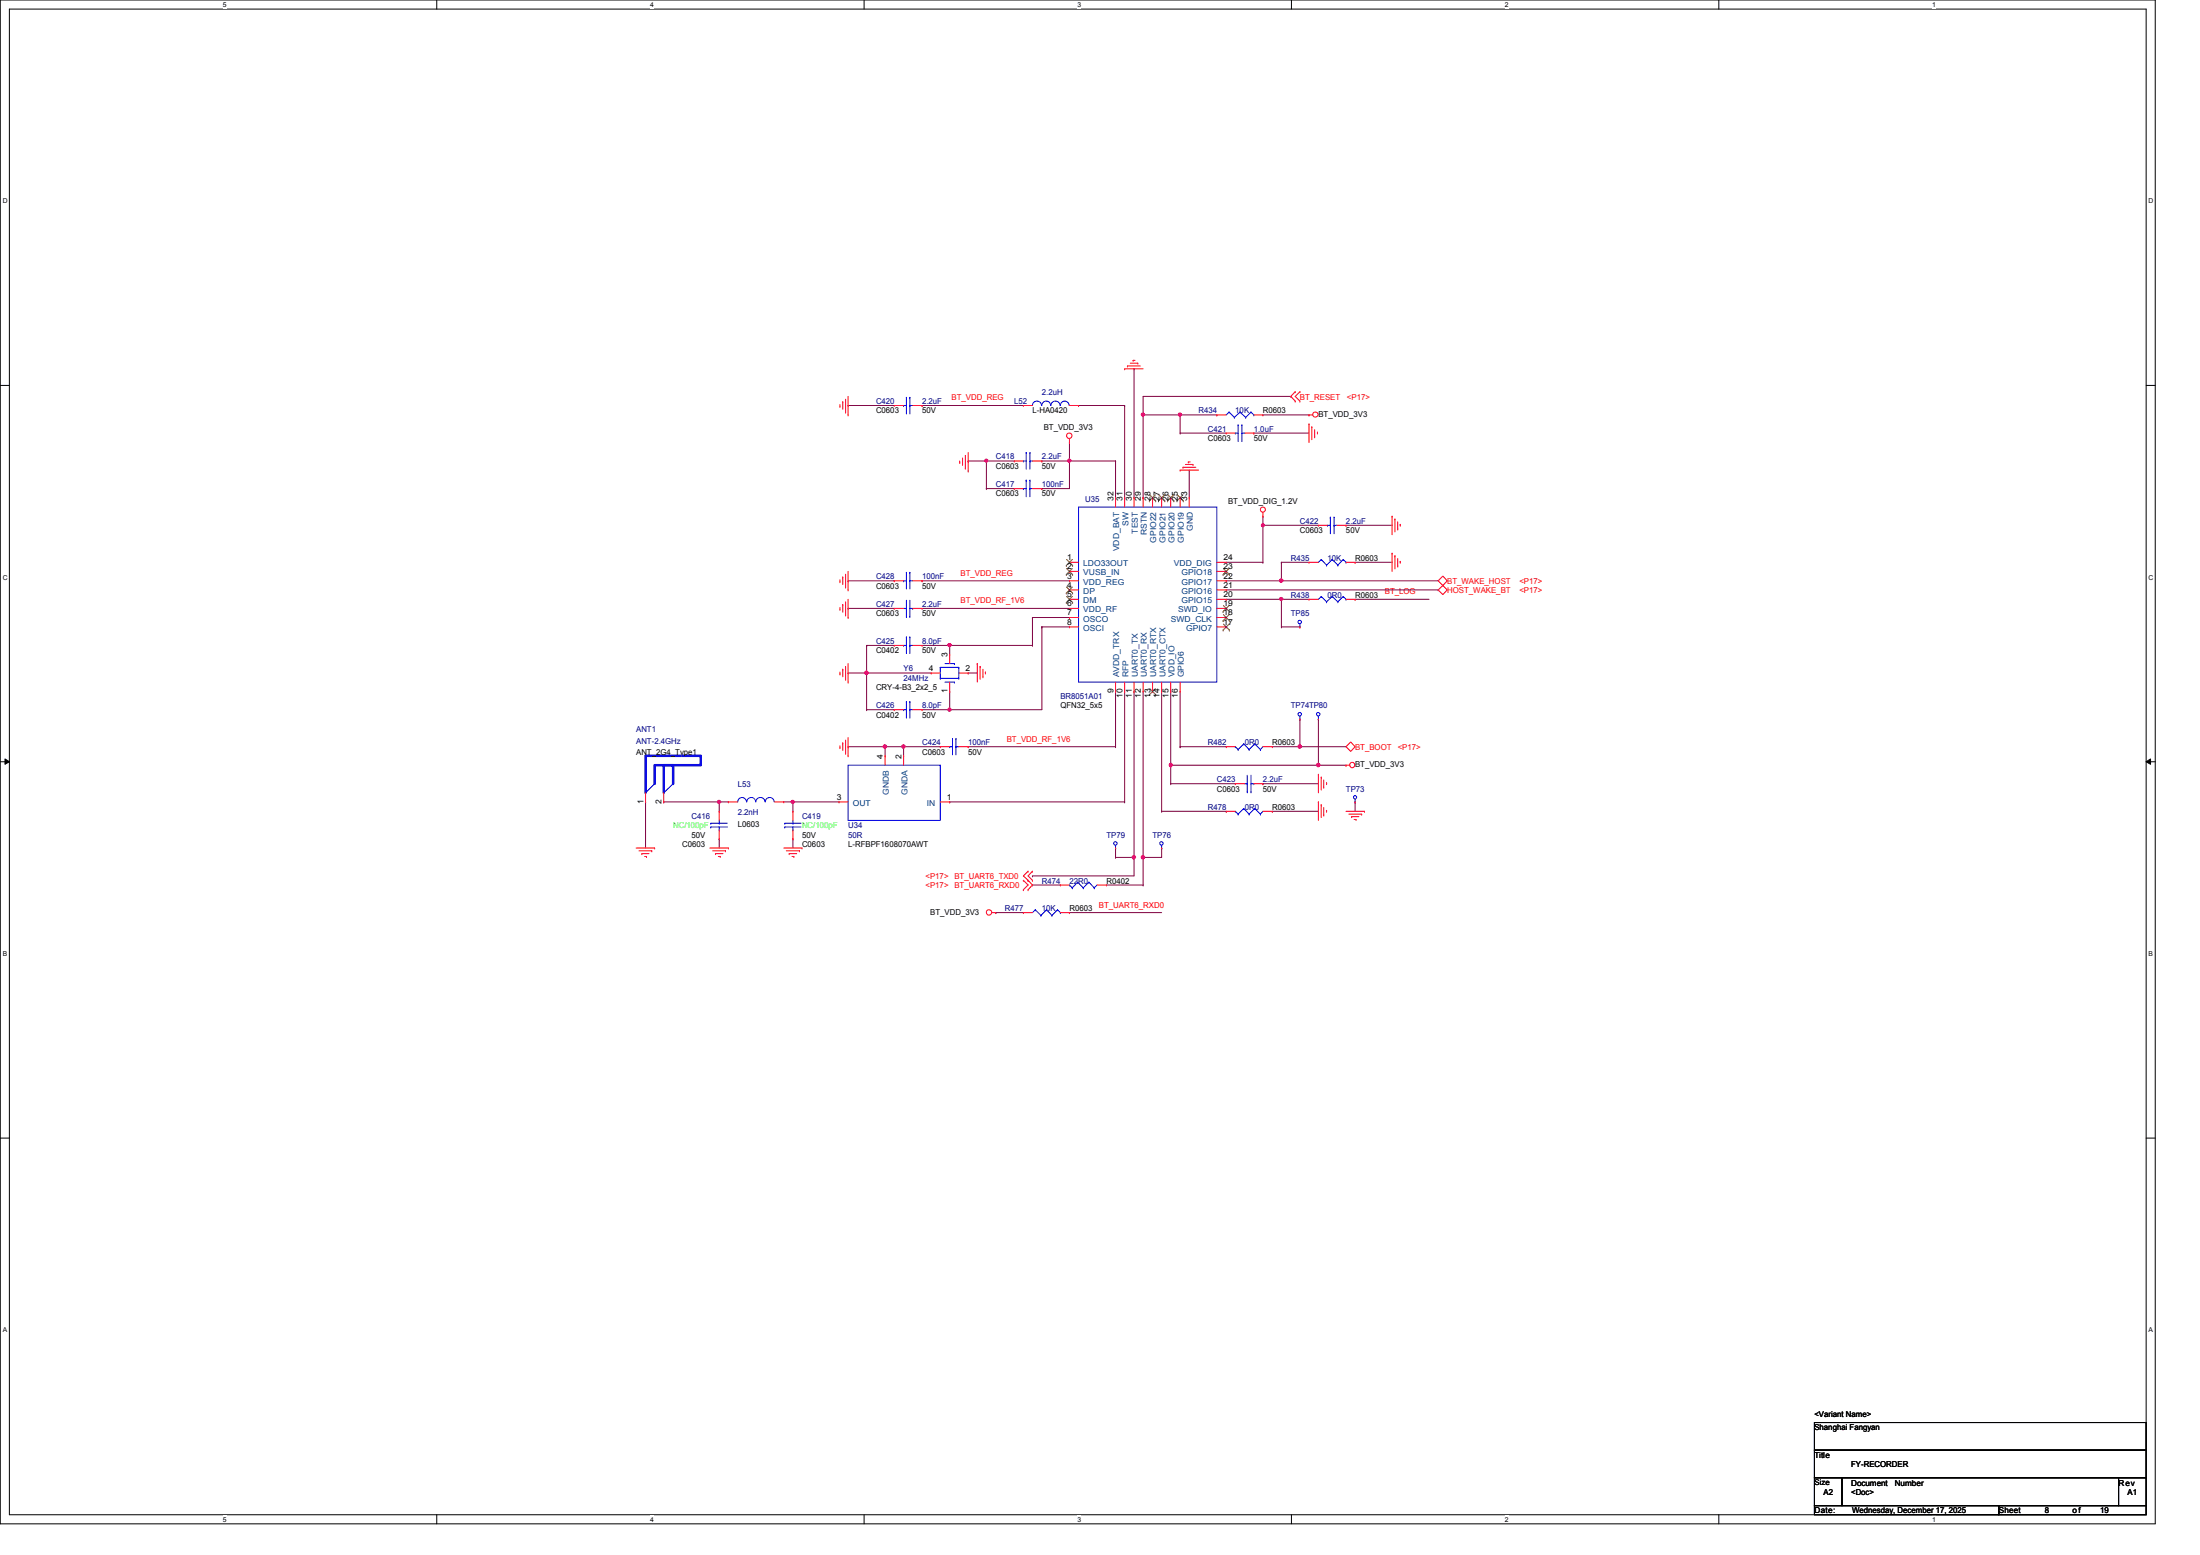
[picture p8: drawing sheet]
<svg xmlns="http://www.w3.org/2000/svg" width="297mm" height="210mm" viewBox="0 0 297 210" stroke-linecap="round" stroke-linejoin="round" font-family="sans-serif">
<path d="M0 0h291v205.7h-291zM1.3 1.2h288.5v203.3h-288.5z" fill="none" stroke="#000" stroke-width=".14"/>
<g fill="#fff">
<path d="M30.1 .1h.5v1h-.5z"/>
<path d="M30.1 204.6h.5v1h-.5z"/>
</g>
<path d="M59 0v1.2M59 204.5v1.2" fill="none" stroke="#000" stroke-width=".14"/>
<g fill="#fff">
<path d="M87.8 .1h.5v1h-.5z"/>
<path d="M87.8 204.6h.5v1h-.5z"/>
</g>
<path d="M116.7 0v1.2M116.7 204.5v1.2" fill="none" stroke="#000" stroke-width=".14"/>
<g fill="#fff">
<path d="M145.5 .1h.5v1h-.5z"/>
<path d="M145.5 204.6h.5v1h-.5z"/>
</g>
<path d="M174.4 0v1.2M174.4 204.5v1.2" fill="none" stroke="#000" stroke-width=".14"/>
<g fill="#fff">
<path d="M203.2 .1h.5v1h-.5z"/>
<path d="M203.2 204.6h.5v1h-.5z"/>
</g>
<path d="M232.1 0v1.2M232.1 204.5v1.2" fill="none" stroke="#000" stroke-width=".14"/>
<g fill="#fff">
<path d="M260.9 .1h.5v1h-.5z"/>
<path d="M260.9 204.6h.5v1h-.5z"/>
<path d="M.4 26.6h.6v1h-.6z"/>
<path d="M290.1 26.6h.6v1h-.6z"/>
<path d="M.4 77.4h.6v1h-.6z"/>
<path d="M290.1 77.4h.6v1h-.6z"/>
</g>
<path d="M0 52h1.3M289.8 52h1.2" fill="none" stroke="#000" stroke-width=".14"/>
<g fill="#fff">
<path d="M.4 128.2h.6v1h-.6z"/>
<path d="M290.1 128.2h.6v1h-.6z"/>
</g>
<path d="M0 102.8h1.3M.7 102.4l.6 .4-.6 .4zM289.8 102.8l.6-.4v.8zM289.8 102.8h1.2" fill="none" stroke="#000" stroke-width=".14"/>
<path d="M.7 102.4l.6 .4-.6 .4zM289.8 102.8l.6-.4v.8z" fill="#000"/>
<g fill="#fff">
<path d="M.4 179h.5v1h-.5z"/>
<path d="M290.1 179h.6v1h-.6z"/>
</g>
<path d="M0 153.6h1.3M289.8 153.6h1.2" fill="none" stroke="#000" stroke-width=".14"/>
<path d="M130.7 62.2h.1M130.7 62.2h6.2M130.7 62.2v.2M133.2 62.2h.1M133.2 62.2v3.8" fill="none" stroke="#7f003f" stroke-width=".14"/>
<path d="M133 62h.3l.1 .2-.1 .1-.1 .1-.2-.1z" fill-rule="evenodd" fill="#f0f"/>
<path d="M133 62h.3l.1 .2-.1 .1-.1 .1-.2-.1z" fill="none" stroke="#f0f" stroke-width=".14"/>
<g fill="none" stroke="#7f003f" stroke-width=".14">
<path d="M114.5 54.7h.1M114.5 54.7h6.2M124.5 54.7h.1M124.5 54.7h13.7M169.3 58.5h.1M169.3 58.5h7.4M114.5 78.4h.1M114.5 78.4h6.2M133.2 66h.1M133.2 66h3.7M150.6 93.3v7.5M173 80.9h.1"/>
<path d="M173 80.9v3.7M175.5 97.1h.1M175.5 97.1v3.7M178 97.1h.1M178 97.1v6.2h3.7M183 80.9h.1M183 80.9h10M97.1 113.2h.1M97.1 113.2v1.3M107.1 113.2h.1M107.1 113.2v1.3M130.7 100.8h.1"/>
<path d="M130.7 100.8h19.9M150.6 100.8h.1M175.5 100.8h.1M175.5 100.8h6.2M181.7 103.3h.1"/>
</g>
<path d="M172.8 80.7h.3l.1 .2-.1 .1-.1 .1-.2-.1z" fill-rule="evenodd" fill="#f0f"/>
<path d="M172.8 80.7h.3l.1 .2-.1 .1-.1 .1-.2-.1z" fill="none" stroke="#f0f" stroke-width=".14"/>
<path d="M124.5 82.1h19.9M128.2 95.8h.1M139.4 83.4h.1M139.4 83.4h5M140.7 84.6h.1M140.7 84.6h3.7M140.7 84.6v11.2h-16.2M144.4 82.1h.1M165.6 80.9h11.1M173 84.6h.1M173 80.9h.1M173 84.6h2.5" fill="none" stroke="#7f003f" stroke-width=".14"/>
<path d="M128 95.6h.4v.2v.1l-.2 .1-.2-.1z" fill-rule="evenodd" fill="#f0f"/>
<path d="M128 95.6h.4v.2v.1l-.2 .1-.2-.1z" fill="none" stroke="#f0f" stroke-width=".14"/>
<path d="M128.2 93.3h.1M128.2 87.1h.1M128.2 93.3v2.5M128.2 87.1h11.2" fill="none" stroke="#7f003f" stroke-width=".14"/>
<path d="M128 86.9h.4v.2v.1l-.2 .1-.2-.1z" fill-rule="evenodd" fill="#f0f"/>
<path d="M128 86.9h.4v.2v.1l-.2 .1-.2-.1z" fill="none" stroke="#f0f" stroke-width=".14"/>
<path d="M117 87.1h.1M117 90.8h.1M117 87.1h3.7M117 87.1v8.7M124.5 87.1h3.7M128.2 87.1h.1M128.2 87.1v1.2M139.4 87.1h.1M139.4 83.4v3.7" fill="none" stroke="#7f003f" stroke-width=".14"/>
<path d="M116.8 90.7h.3l.1 .1-.1 .2-.1 .1-.2-.1z" fill-rule="evenodd" fill="#f0f"/>
<path d="M116.8 90.7h.3l.1 .1-.1 .2-.1 .1-.2-.1z" fill="none" stroke="#f0f" stroke-width=".14"/>
<path d="M117 90.8h.1M117 90.8h8.7M130.7 90.8h.1M130.7 90.8h1.2M119.5 100.8h.1M119.5 100.8h7.5M119.5 100.8v1.2M122 100.8h.1" fill="none" stroke="#7f003f" stroke-width=".14"/>
<path d="M121.8 100.6h.3l.1 .2-.1 .1-.1 .1-.2-.1z" fill-rule="evenodd" fill="#f0f"/>
<path d="M121.8 100.6h.3l.1 .2-.1 .1-.1 .1-.2-.1z" fill="none" stroke="#f0f" stroke-width=".14"/>
<g fill="none" stroke="#7f003f" stroke-width=".14">
<path d="M124.5 78.4h.1M124.5 78.4h19.9M114.5 82.1h.1M114.5 82.1h6.2M151.8 93.3v14.9M105.8 108.2h7.5M107.1 108.2h.1M107.1 108.2v1.3M122 100.8h.1M122 100.8v1.2M128.2 108.2h.1M128.2 108.2h23.6"/>
<path d="M151.8 108.2h.1"/>
</g>
<path d="M106.9 108.1h.3l.1 .1-.1 .2-.2 .1-.1-.1z" fill-rule="evenodd" fill="#f0f"/>
<path d="M106.9 108.1h.3l.1 .1-.1 .2-.2 .1-.1-.1z" fill="none" stroke="#f0f" stroke-width=".14"/>
<path d="M114.5 100.8h.1M114.5 100.8h5" fill="none" stroke="#7f003f" stroke-width=".14"/>
<path d="M119.3 100.6h.3l.1 .2-.1 .1-.1 .1-.2-.1z" fill-rule="evenodd" fill="#f0f"/>
<path d="M119.3 100.6h.3l.1 .2-.1 .1-.1 .1-.2-.1z" fill="none" stroke="#f0f" stroke-width=".14"/>
<path d="M154.3 93.3v22.4M154.3 115.7h.1" fill="none" stroke="#7f003f" stroke-width=".14"/>
<path d="M154.1 115.5h.4l.1 .2-.1 .2-.2 .1-.2-.1z" fill-rule="evenodd" fill="#f0f"/>
<path d="M154.1 115.5h.4l.1 .2-.1 .2-.2 .1-.2-.1z" fill="none" stroke="#f0f" stroke-width=".14"/>
<path d="M153.1 93.3v22.4M153.1 115.7h.1" fill="none" stroke="#7f003f" stroke-width=".14"/>
<path d="M152.9 115.5h.3l.1 .2-.1 .2-.1 .1-.2-.1z" fill-rule="evenodd" fill="#f0f"/>
<path d="M152.9 115.5h.3l.1 .2-.1 .2-.1 .1-.2-.1z" fill="none" stroke="#f0f" stroke-width=".14"/>
<g fill="none" stroke="#7f003f" stroke-width=".14">
<path d="M145.6 54.7h.1M145.6 54.7h6.2M151.8 54.7h.1M151.8 54.7v12.5M140.7 62.2h.1M140.7 66h.1M140.7 62.2h3.7M144.4 62.2h.1M144.4 62.2v3.8h-3.7M150.6 62.2h.1M150.6 62.2v5M158.1 93.3v10"/>
<path d="M89.6 108.2h.1M89.6 108.2h7.5M158.1 103.3h.1"/>
</g>
<path d="M96.9 108.1h.3l.1 .1-.1 .2-.1 .1-.2-.1z" fill-rule="evenodd" fill="#f0f"/>
<path d="M96.9 108.1h.3l.1 .1-.1 .2-.1 .1-.2-.1z" fill="none" stroke="#f0f" stroke-width=".14"/>
<g fill="none" stroke="#7f003f" stroke-width=".14">
<path d="M153.1 49.8h.1M153.1 49.8v17.4M154.3 56h.1M159.3 58.5h.1M159.3 58.5h6.3M174.3 53.5h.1M174.3 53.5h-20v13.7M154.3 67.2h.1M159.3 93.3v7.5M87.2 108.2h.1M87.2 108.2v6.3M97.1 108.2h.1"/>
<path d="M97.1 108.2h1.2M97.1 108.2v1.3M154.3 115.7h.1M156.8 114.5h.1M156.8 114.5v1.2h-2.5M159.3 100.8h.1"/>
</g>
<path d="M154.1 55.8h.4l.1 .2-.1 .1-.2 .1-.2-.1z" fill-rule="evenodd" fill="#f0f"/>
<path d="M154.1 55.8h.4l.1 .2-.1 .1-.2 .1-.2-.1z" fill="none" stroke="#f0f" stroke-width=".14"/>
<path d="M154.3 56h10M159.3 56h.1M164.3 56h.1M154.3 115.7h.1M154.3 115.7v3.8" fill="none" stroke="#7f003f" stroke-width=".14"/>
<path d="M159.1 55.8h.4l.1 .2-.1 .1-.2 .1-.2-.1z" fill-rule="evenodd" fill="#f0f"/>
<path d="M159.1 55.8h.4l.1 .2-.1 .1-.2 .1-.2-.1z" fill="none" stroke="#f0f" stroke-width=".14"/>
<g fill="none" stroke="#7f003f" stroke-width=".14">
<path d="M159.3 56h.1M159.3 56v2.5M170.5 56h6.2M176.7 56h.1M160.6 63.5h.1M160.6 63.5v3.7M165.6 79.6h28.6M165.6 78.4h28.6M173 78.4h.1M194.2 79.6h.1M150.6 115.7h.1M150.6 114.5h.1"/>
<path d="M150.6 115.7h2.5M150.6 114.5v1.2M153.1 115.7h.1M153.1 115.7v2.5"/>
</g>
<path d="M172.8 78.2h.3l.1 .2-.1 .1-.1 .1-.2-.1z" fill-rule="evenodd" fill="#f0f"/>
<path d="M172.8 78.2h.3l.1 .2-.1 .1-.1 .1-.2-.1z" fill="none" stroke="#f0f" stroke-width=".14"/>
<path d="M170.5 70.9h.1M170.5 70.9h7.5M173 75.9h.1M173 75.9v2.5M173 75.9h3.7" fill="none" stroke="#7f003f" stroke-width=".14"/>
<path d="M170.4 70.8h.3v.1v.1l-.2 .1-.1-.1z" fill-rule="evenodd" fill="#f0f"/>
<path d="M170.4 70.8h.3v.1v.1l-.2 .1-.1-.1z" fill="none" stroke="#f0f" stroke-width=".14"/>
<g fill="none" stroke="#7f003f" stroke-width=".14">
<path d="M165.6 75.9h4.9M170.5 75.9h.1M170.5 70.9h.1M170.5 70.9v5M181.7 70.9h.1M181.7 70.9h6.3M183 75.9h.1M183 75.9h5M114.5 90.8h.1M114.5 90.8h2.5M117 95.8h.1M117 95.8h3.7"/>
<path d="M139.4 118.2h.1M139.4 119.5h.1M139.4 118.2h13.7M139.4 119.5h3.8M149.4 119.5h4.9M154.3 119.5h.1M158.1 105.8h.1M158.1 103.3h.1M158.1 105.8h8.7M158.1 103.3v2.5M170.5 105.8h.1M170.5 105.8h7.5"/>
<path d="M134.4 123.2h.1M134.4 123.2h3.8M144.4 123.2h.1M144.4 123.2h12.4"/>
</g>
<path d="M157.9 103.1h.3l.1 .2-.1 .1-.1 .1-.2-.1z" fill-rule="evenodd" fill="#f0f"/>
<path d="M157.9 103.1h.3l.1 .2-.1 .1-.1 .1-.2-.1z" fill="none" stroke="#f0f" stroke-width=".14"/>
<path d="M158.1 103.3h.1M158.1 103.3h19.9" fill="none" stroke="#7f003f" stroke-width=".14"/>
<path d="M177.8 103.1h.3l.1 .2-.1 .1-.1 .1-.2-.1z" fill-rule="evenodd" fill="#f0f"/>
<path d="M177.8 103.1h.3l.1 .2-.1 .1-.1 .1-.2-.1z" fill="none" stroke="#f0f" stroke-width=".14"/>
<path d="M144.4 59.7h.1M144.4 59.7v2.5h6.2M150.6 62.2h.1M156.8 93.3v16.2M156.8 109.5h.1M156.8 109.5h8.8M165.6 109.5h.1M171.8 109.5h.1M171.8 109.5h6.2M183 108.2h.1M183 108.2v1.3" fill="none" stroke="#7f003f" stroke-width=".14"/>
<path d="M144.2 62h.3l.1 .2-.1 .1-.1 .1-.2-.1z" fill-rule="evenodd" fill="#f0f"/>
<path d="M144.2 62h.3l.1 .2-.1 .1-.1 .1-.2-.1z" fill="none" stroke="#f0f" stroke-width=".14"/>
<path d="M170.5 69.7h.1M170.5 69.7v1.2M171.8 100.8h3.7M175.5 100.8h.1" fill="none" stroke="#7f003f" stroke-width=".14"/>
<path d="M175.3 100.6h.3l.1 .2-.1 .1-.1 .1-.2-.1z" fill-rule="evenodd" fill="#f0f"/>
<path d="M175.3 100.6h.3l.1 .2-.1 .1-.1 .1-.2-.1z" fill="none" stroke="#f0f" stroke-width=".14"/>
<path d="M159.3 100.8h.1M159.3 100.8h6.3" fill="none" stroke="#7f003f" stroke-width=".14"/>
<g fill="none" stroke="#f00" stroke-width=".14">
<path d="M113.4 54.9h.1M113.4 54.6v.3M113.8 54.2h.1M113.8 54.2v1M114.2 55.6h.1M114.2 53.9v1.7M114.5 56h.1M114.5 53.5v2.5M120.7 54.7h.1M120.7 54.7h1.3M123.2 54.7h1.3M124.5 54.7h.1"/>
<path d="M138.2 54.7h.1M138.2 54.7h1.2M144.4 59.7h.1M144.4 59.2v.5M144.4 54.7h1.2M145.6 54.7h.1M151.8 49.8h.1M151.8 49.8h2.5M152.2 49.4h.1M152.2 49.4h1.8M152.6 49h1M153 48.6h.1"/>
<path d="M153 48.6h.2M153.6 49h.1M164.3 56h.1M164.3 56h1.3M165.6 58.5h.1M165.6 58.5h1.2M168.1 58.5h1.2M169.3 58.5h.1M169.3 56h1.2M170.5 56h.1M174.9 52.9h.1M174.9 54.1h.1"/>
<path d="M174.9 52.9l-.6 .6 .6 .6M175.5 54.1h.1M175.5 52.9h.1M175.5 52.9l-.6 .6 .6 .6M176.7 57.2h.1M176.7 56h.1M176.7 57.2v2.5M176.7 56h.5M177.1 57.6h.1M177.1 57.6v1.8M177.5 59h.1M177.5 58v1"/>
<path d="M177.9 58.3h.1M177.9 58.3v.3M113.4 78.5h.1M113.4 78.3v.2M113.8 77.9h.1M113.8 77.9v1M114.2 79.2h.1M114.2 77.5v1.7M114.5 79.6h.1M114.5 77.1v2.5M120.7 78.4h.1M120.7 78.4h1.3"/>
<path d="M123.2 78.4h1.3M124.5 78.4h.1M129.6 62.4h.1M129.6 62.2v.2M130 61.8h.1M130 61.8v1M130.3 63.2h.1M130.3 61.5v1.7M130.7 63.6h.1M130.7 61.1v2.5M136.9 66h.1M136.9 62.2h.1"/>
<path d="M136.9 66h1.3M136.9 62.2h1.3M139.4 66h1.3M139.4 62.2h1.3M140.7 66h.1M140.7 62.2h.1M144.4 75.9h.1M144.4 77.1h.1M144.4 78.4h.1M144.4 79.6h.1M144.4 75.9h1.2M144.4 78.4h1.2"/>
<path d="M144.4 77.1h1.2M144.4 79.6h1.2M150.6 67.2h.1M150.6 67.2v1.3M151.8 67.2h.1M151.8 67.2v1.3M153.1 67.2h.1M153.1 67.2v1.3M154.3 67.2h.1M154.3 67.2v1.3M155.6 67.2h.1M155.6 67.2v1.3"/>
<path d="M156.8 67.2h.1M156.8 67.2v1.3M158.1 67.2h.1M158.1 67.2v1.3M159.3 63.5h.1M159.3 67.2h.1M159.3 63.5h2.5M159.3 67.2v1.3M159.7 63.1h.1M159.7 63.1h1.8M160.1 62.7h1M160.4 62.4h.1"/>
<path d="M160.4 62.4h.3M160.6 67.2h.1M160.6 67.2v1.3M161.1 62.7h.1M164.3 75.9h1.3M164.3 78.4h1.3M164.3 77.1h1.3M164.3 79.6h1.3M165.6 79.6h.1M165.6 78.4h.1M165.6 77.1h.1M165.6 75.9h.1"/>
<path d="M170.5 69.7h.1M170.5 69.2v.5M176.7 75.9h.1M176.7 75.9h1.3M178 70.9h.1M178 70.9h1.2M180.5 70.9h1.2M181.7 70.9h.1M181.7 75.9h1.3M183 75.9h.1M188 74.7h.1M188 69.7h.1"/>
<path d="M188 69.7v2.5M188 74.7v2.4M188.3 75h.1M188.3 70.1h.1M188.3 70.1v1.7M188.3 75v1.8M188.7 76.4h.1M188.7 71.4h.1M188.7 70.4v1M188.7 75.4v1M189.1 75.8h.1M189.1 70.8h.1"/>
<path d="M189.1 70.8v.2M189.1 75.8v.2M194.2 78.4l.6-.6 .6 .6-.6 .6zM194.2 79.6l.6-.6 .6 .6-.6 .7zM113.4 82.3h.1M113.4 91h.1M113.4 82v.3M113.4 90.7v.3M113.8 81.6h.1M113.8 90.3h.1M113.8 81.6v1M113.8 90.3v1.1"/>
<path d="M114.2 83h.1M114.2 91.7h.1M114.2 81.2v1.8M114.2 90v1.7M114.2 99.9v1.8M114.5 83.4h.1M114.5 92.1h.1M114.5 80.9v2.5M114.5 89.6v2.5M114.5 99.6v2.4M120.7 95.8h.1M120.7 82.1h.1"/>
<path d="M120.7 87.1h.1M120.7 82.1h1.3M120.7 95.8h1.3M120.7 87.1h1.3M123.2 82.1h1.3M123.2 95.8h1.3M123.2 87.1h1.3M124.5 95.8h.1M124.5 82.1h.1M124.5 87.1h.1M125.7 90.8h.1M125.7 90.8h1.3"/>
<path d="M128.2 88.3h.1M128.2 93.3h.1M128.2 88.3v1.3M128.2 92.1v1.2M129.5 90.8h1.2M130.7 90.8h.1M131.9 89.6h.1M131.9 89.6v2.5M132.3 90h.1M132.3 90v1.7M132.7 91.4h.1M132.7 90.3v1.1"/>
<path d="M133.1 90.7h.1M133.1 90.7v.3M144.4 80.9h.1M144.4 82.1h.1M144.4 83.4h.1M144.4 84.6h.1M144.4 80.9h1.2M144.4 82.1h1.2M144.4 83.4h1.2M144.4 84.6h1.2M150.6 93.3h.1M150.6 92.1v1.2"/>
<path d="M151.8 93.3h.1M151.8 92.1v1.2M153.1 93.3h.1M153.1 92.1v1.2M154.3 93.3h.1M154.3 92.1v1.2M155.6 93.3h.1M155.6 92.1v1.2M156.8 93.3h.1M156.8 92.1v1.2M158.1 93.3h.1M158.1 92.1v1.2"/>
<path d="M159.3 93.3h.1M159.3 92.1v1.2M164.3 80.9h1.3M164.3 82.1h1.3M164.3 83.4h1.3M164.3 84.6h1.3M165.6 84.6h.1M165.6 83.4h.1M165.6 82.1h.1M165.6 80.9h.1M175.5 97.1h.1M175.5 84.6h.1"/>
<path d="M176.7 80.9h.1M176.7 80.9h1.3M178 97.1h.1M181.7 80.9h1.3M183 80.9h.1M85.9 114.5h2.5M86.3 114.9h1.7M86.7 115.2h.1M86.7 115.2h.9M87 115.6h.3M87.2 108.2h.1M87.2 107v1.2"/>
<path d="M87.3 115.6h.1M88 114.9h.1M88.4 114.5h.1M89.6 108.2h.1M89.6 107v1.2M95.8 114.5h2.5M96.2 114.9h1.8M96.6 115.2h.1M96.6 115.2h1M97 115.6h.2M97.1 113.2h.1M97.1 109.5h.1"/>
<path d="M97.1 109.5v1.2M97.1 112v1.2M97.2 115.6h.1M98 114.9h.1M98.3 114.5h.1M98.3 108.2h.1M98.3 108.2h1.3M104.6 108.2h1.2M105.8 108.2h.1M105.8 114.5h2.5M106.2 114.9h1.7M106.5 115.2h.1"/>
<path d="M106.5 115.2h1.1M106.9 115.6h.3M107.1 113.2h.1M107.1 109.5h.1M107.1 109.5v1.2M107.1 112v1.2M107.2 115.6h.1M107.9 114.9h.1M108.3 114.5h.1M113.3 108.2h.1M113.3 108.2h1.2M113.4 100.9h.1"/>
<path d="M113.4 100.7v.2M113.8 100.3h.1M113.8 100.3v1M114.2 101.7h.1M114.5 102h.1M119.5 102h.1M119.5 102v1.3M122 102h.1M122 102v1.3M127 100.8h.1M127 108.2h1.2M127 100.8h1.2"/>
<path d="M128.2 108.2h.1M129.5 100.8h1.2M130.7 100.8h.1M138.2 118.8h.1M138.2 118.8l.6 .7-.6 .6M138.8 118.8h.1M138.8 117.6h.1M138.8 118.8l.6 .7-.6 .6M138.8 117.6l-.6 .6 .6 .6M139.4 118.8h.1M139.4 117.6h.1M139.4 117.6l-.6 .6 .6 .6"/>
<path d="M143.2 119.5h.1M143.2 119.5h1.2M148.1 119.5h1.3M149.4 119.5h.1M150.6 114.5h.1M156.8 114.5h.1M165.6 100.8h.1M165.6 109.5h.1M165.6 109.5h1.2M165.6 100.8h1.2M166.8 105.8h.1M166.8 105.8h1.3"/>
<path d="M169.3 105.8h1.2M170.5 105.8h.1M170.5 109.5h1.3M170.5 100.8h1.3M171.8 100.8h.1M171.8 109.5h.1M178 104.5h.1M178 108.2h.1M178 104.5v2.5M178 108.2v2.5M178.4 104.9h.1M178.4 108.6h.1"/>
<path d="M178.4 104.9v1.7M178.4 108.6v1.8M178.7 106.3h.1M178.7 110h.1M178.7 105.3v1M178.7 109v1M179.1 105.7h.1M179.1 109.4h.1M179.1 105.7v.2M179.1 109.4v.2M181.7 100.8l.7-.6 .6 .6-.6 .6zM181.7 103.3h.1"/>
<path d="M181.7 109.5h2.5M181.7 103.3h.5M182.1 109.9h1.8M182.5 110.2h.1M182.5 110.2h1M182.8 110.6h.3M183 108.2h.1M183.1 110.6h.1M183.9 109.9h.1M184.2 109.5h.1M133.9 123.2h.5M134.4 123.2h.1"/>
<path d="M138.2 120.1h.1M138.2 123.2h.1M138.2 123.2h1.2M138.8 120.1h.1M143.2 123.2h1.2M144.4 123.2h.1"/>
<circle cx="144.4" cy="58.8" r=".37"/>
<circle cx="177.6" cy="56" r=".36"/>
<circle cx="170.5" cy="68.8" r=".34"/>
<circle cx="182.6" cy="103.3" r=".35"/>
<circle cx="133.5" cy="123.2" r=".37"/>
</g>
<path d="M245 192h44.8v3.7h-44.8zM245 195.7h44.8v3.8h-44.8zM245 199.5h3.7v3.7h-3.7zM248.7 199.5h37.3v3.7h-37.3zM286 199.5h3.8v3.7h-3.8zM245 203.2h24.9v1.3h-24.9zM269.9 203.2h19.9v1.3h-19.9z" fill="none" stroke="#000" stroke-width=".14"/>
<g fill="none" stroke="#00f" stroke-width=".14">
<path d="M122 54.7h.1M122 54.7h.4M122.4 53.6h.1M122.4 53.6v2.3M122.8 53.6h.1M122.8 54.7h.1M122.8 53.6v2.3M122.8 54.7h.4M139.4 54.7a.61 .61 0 0 1 .6-.6 .61 .61 0 0 1 .6 .6M140.7 54.7a.59 .59 0 0 1 .6-.6 .59 .59 0 0 1 .6 .6M141.9 54.7a.61 .61 0 0 1 .6-.6 .61 .61 0 0 1 .6 .6M143.2 54.7a.59 .59 0 0 1 .6-.6 .59 .59 0 0 1 .6 .6"/>
<path d="M165.9 55.6h.1M165.9 55.6l-.3 .4M165.9 55.6l.8 .7M166.7 56.3h.1M166.8 58.5h.1M166.8 58.5h.4M167.2 57.4h.1M167.2 57.4v2.2M167.4 55.6h.1M167.4 55.6l-.7 .7M167.4 55.6l.8 .7M167.7 57.4h.1"/>
<path d="M167.7 58.5h.1M167.7 57.4v2.2M167.7 58.5h.4M168.2 56.3h.1M168.9 55.6h.1M168.9 55.6l-.7 .7M168.9 55.6l.4 .4M169.3 56h.1M122 78.4h.1M122 78.4h.4M122.4 77.3h.1M122.4 77.3v2.2"/>
<path d="M122.8 77.3h.1M122.8 78.4h.1M122.8 77.3v2.2M122.8 78.4h.4M138.2 66h.1M138.2 62.2h.1M138.2 66h.4M138.2 62.2h.4M138.6 64.8h.1M138.6 61.1h.1M138.6 61.1v2.2M138.6 64.8v2.3"/>
<path d="M139.1 64.8h.1M139.1 66h.1M139.1 61.1h.1M139.1 62.2h.1M139.1 61.1v2.2M139.1 64.8v2.3M139.1 66h.3M139.1 62.2h.3M145.6 68.5h18.7v23.6h-18.7zM178.4 75.5h.1M178.4 75.5l-.4 .4M178.4 75.5l.7 .8"/>
<path d="M179.1 76.3h.1M179.2 70.9h.1M179.2 70.9h.4M179.6 69.8h.1M179.6 69.8v2.3M179.9 75.5h.1M179.9 75.5l-.8 .8M179.9 75.5l.7 .8M180.1 69.8h.1M180.1 70.9h.1M180.1 69.8v2.3M180.1 70.9h.4"/>
<path d="M180.6 76.3h.1M181.4 75.5h.1M181.4 75.5l-.8 .8M181.4 75.5l.3 .4M181.7 75.9h.1M122 95.8h.1M122 87.1h.1M122 95.8h.4M122 82.1h.4M122 87.1h.4M122.4 94.7h.1M122.4 83.2h.1"/>
<path d="M122.4 82.1h.1M122.4 86h.1M122.4 81v2.2M122.4 86v2.2M122.4 94.7v2.2M122.8 94.7h.1M122.8 95.8h.1M122.8 83.2h.1M122.8 86h.1M122.8 87.1h.1M122.8 81v2.2M122.8 86v2.2"/>
<path d="M122.8 94.7v2.2M122.8 95.8h.4M122.8 82.1h.4M122.8 87.1h.4M123.2 82.1h.1M127 90.1h.1M127 91.6h.1M127 91.6h2.5M127 90.1h2.5M127 90.1v1.5M127.6 92.1h1.3M127.6 89.6h1.3"/>
<path d="M128.6 99.7h.1M128.6 99.7v2.2M128.9 92.1h.1M128.9 89.6h.1M129.1 99.7h.1M129.1 99.7v2.2M129.5 91.6h.1M129.5 90.1h.1M129.5 90.1v1.5M175.3 96.2h.3l.1 .2-.1 .2h-.1h-.2zM175.3 83.8h.3l.1 .1-.1 .2-.1 .1-.2-.1zM175.5 97.1h.1"/>
<path d="M175.5 84.6h.1M175.5 84.2v.4M175.5 96.7v.4M177.8 96.2h.3l.1 .2-.1 .2h-.1h-.2zM178 97.1h.1M178 96.7v.4M178.4 80.5h.1M178.4 80.5l-.4 .4M178.4 80.5l.7 .7M179.1 81.2h.1M179.9 80.5h.1M179.9 80.5l-.8 .7"/>
<path d="M179.9 80.5l.7 .7M180.6 81.2h.1M181.4 80.5h.1M181.4 80.5l-.8 .7M181.4 80.5l.3 .4M181.7 80.9h.1M88.4 105.8h.1M88.4 105.8l-1.2 1.2M90.9 105.8h.1M90.9 105.8l-1.3 1.2M96 111.1h.1M96 111.6h.1"/>
<path d="M96 111.1h2.2M96 111.6h2.2M97.1 111.1h.1M97.1 112h.1M97.1 110.7v.4M97.1 111.6v.4M99.6 108.2a.59 .59 0 0 1 .6-.5 .59 .59 0 0 1 .6 .5M100.8 108.2a.59 .59 0 0 1 .6-.5 .59 .59 0 0 1 .6 .5M102.1 108.2a.61 .61 0 0 1 .6-.5 .61 .61 0 0 1 .6 .5M103.3 108.2a.59 .59 0 0 1 .6-.5 .59 .59 0 0 1 .6 .5M106 111.1h.1M106 111.6h.1"/>
<path d="M106 111.1h2.2M106 111.6h2.2M107.1 111.1h.1M107.1 112h.1M107.1 110.7v.4M107.1 111.6v.4M114.5 103.3h12.5v7.4h-12.5zM128.2 100.8h.1M128.2 100.8h.4M129.1 100.8h.1M129.1 100.8h.4M144.4 119.5h.1"/>
<path d="M144.4 119.5l.4 .3M144.8 119.8h.1M145.5 119.1h.1M145.5 119.1l.8 .7M145.5 119.1l-.7 .7M146.3 119.8h.1M147 119.1h.1M147 119.1l.7 .7M147 119.1l-.7 .7M147.7 119.8h.1M148.1 119.5l-.4 .3M150.4 113.7h.4v.1v.2l-.2 .1-.2-.1z"/>
<path d="M150.6 114.5h.1M150.6 114.1v.4M156.6 113.7h.4l.1 .1-.1 .2-.2 .1-.2-.1zM156.8 114.5h.1M156.8 114.1v.4M166.8 100.8h.1M166.8 109.5h.1M166.8 100.8l.4 .4M166.8 109.5l.4 .4M167.2 101.2h.1M167.2 109.9h.1M167.9 100.4h.1"/>
<path d="M167.9 109.1h.1M167.9 100.4l.8 .8M167.9 100.4l-.7 .8M167.9 109.1l.8 .8M167.9 109.1l-.7 .8M168.1 105.8h.3M168.4 106.9h.1M168.4 105.8h.1M168.4 104.6v2.3M168.7 101.2h.1M168.7 109.9h.1M168.9 106.9h.1"/>
<path d="M168.9 104.6v2.3M168.9 105.8h.4M169.3 105.8h.1M169.4 100.4h.1M169.4 109.1h.1M169.4 100.4l.8 .8M169.4 100.4l-.7 .8M169.4 109.1l.8 .8M169.4 109.1l-.7 .8M170.2 101.2h.1M170.2 109.9h.1M170.5 100.8l-.3 .4"/>
<path d="M170.5 109.5l-.3 .4M182.8 107.5h.3l.1 .1-.1 .2-.1 .1-.2-.1zM183 108.2h.1M183 107.9v.3M139.8 122.8h.1M139.8 122.8l-.4 .4M139.8 122.8l.7 .8M140.5 123.6h.1M141.3 122.8h.1M141.3 122.8l-.8 .8M141.3 122.8l.7 .8M142 123.6h.1"/>
<path d="M142.8 122.8h.1M142.8 122.8l-.8 .8M142.8 122.8l.4 .4M143.2 123.2h.1"/>
</g>
<path d="M88.4 105.8v-2.5h6.2v-1.3h-7.4v5M90.9 105.8v-2.5h-1.3v3.7" fill="none" stroke="#00f" stroke-width=".34"/>
<g fill="none" stroke="#7f3f00" stroke-width=".14">
<path d="M144 76.3h.1M144 77.6h.1M144 75.5l.8 .8M144 76.8l.8 .8M144 79.2l.8 .9M144.8 75.5l-.8 .8M144.8 79.2l-.8 .9M144.8 76.8l-.8 .8M144.8 76.3h.1M144.8 77.6h.1M155.2 67.6h.1M155.2 66.8l.8 .8"/>
<path d="M156 66.8l-.8 .8M156 67.6h.1M156.4 67.6h.1M156.5 66.8l.8 .8M157.2 66.8l-.8 .8M157.3 67.6h.1M157.6 67.6h.1M157.7 66.8l.8 .8M158.5 66.8l-.9 .8M158.5 67.6h.1M158.9 67.6h.1M159 66.8l.8 .8"/>
<path d="M159.7 66.8l-.8 .8M159.8 67.6h.1M165.1 77.6h.1M165.2 76.8l.8 .8M165.9 76.8l-.8 .8M166 77.6h.1M144 80.1h.1M144 81.3h.1M144 80.5l.8 .8M144.8 80.5l-.8 .8M144.8 80.1h.1M144.8 81.3h.1"/>
<path d="M155.2 93.8h.1M155.2 93l.8 .8M156 93l-.8 .8M156 93.8h.1M165.1 85h.1M165.1 83.8h.1M165.1 82.5h.1M165.2 84.2l.8 .8M165.2 83l.8 .8M165.2 81.7l.8 .8M165.9 84.2l-.8 .8M165.9 83l-.8 .8"/>
<path d="M165.9 81.7l-.8 .8M166 85h.1M166 83.8h.1M166 82.5h.1"/>
</g>
<path d="M133 62h.3l.1 .2-.1 .1-.1 .1-.2-.1z" fill-rule="evenodd" fill="#f0f"/>
<path d="M133 62h.3l.1 .2-.1 .1-.1 .1-.2-.1z" fill="none" stroke="#f0f" stroke-width=".14"/>
<path d="M172.8 80.7h.3l.1 .2-.1 .1-.1 .1-.2-.1z" fill-rule="evenodd" fill="#f0f"/>
<path d="M172.8 80.7h.3l.1 .2-.1 .1-.1 .1-.2-.1z" fill="none" stroke="#f0f" stroke-width=".14"/>
<path d="M128 95.6h.4v.2v.1l-.2 .1-.2-.1z" fill-rule="evenodd" fill="#f0f"/>
<path d="M128 95.6h.4v.2v.1l-.2 .1-.2-.1z" fill="none" stroke="#f0f" stroke-width=".14"/>
<path d="M128 86.9h.4v.2v.1l-.2 .1-.2-.1z" fill-rule="evenodd" fill="#f0f"/>
<path d="M128 86.9h.4v.2v.1l-.2 .1-.2-.1z" fill="none" stroke="#f0f" stroke-width=".14"/>
<path d="M116.8 90.7h.3l.1 .1-.1 .2-.1 .1-.2-.1z" fill-rule="evenodd" fill="#f0f"/>
<path d="M116.8 90.7h.3l.1 .1-.1 .2-.1 .1-.2-.1z" fill="none" stroke="#f0f" stroke-width=".14"/>
<path d="M121.8 100.6h.3l.1 .2-.1 .1-.1 .1-.2-.1z" fill-rule="evenodd" fill="#f0f"/>
<path d="M121.8 100.6h.3l.1 .2-.1 .1-.1 .1-.2-.1z" fill="none" stroke="#f0f" stroke-width=".14"/>
<path d="M106.9 108.1h.3l.1 .1-.1 .2-.2 .1-.1-.1z" fill-rule="evenodd" fill="#f0f"/>
<path d="M106.9 108.1h.3l.1 .1-.1 .2-.2 .1-.1-.1z" fill="none" stroke="#f0f" stroke-width=".14"/>
<path d="M119.3 100.6h.3l.1 .2-.1 .1-.1 .1-.2-.1z" fill-rule="evenodd" fill="#f0f"/>
<path d="M119.3 100.6h.3l.1 .2-.1 .1-.1 .1-.2-.1z" fill="none" stroke="#f0f" stroke-width=".14"/>
<path d="M154.1 115.5h.4l.1 .2-.1 .2-.2 .1-.2-.1z" fill-rule="evenodd" fill="#f0f"/>
<path d="M154.1 115.5h.4l.1 .2-.1 .2-.2 .1-.2-.1z" fill="none" stroke="#f0f" stroke-width=".14"/>
<path d="M152.9 115.5h.3l.1 .2-.1 .2-.1 .1-.2-.1z" fill-rule="evenodd" fill="#f0f"/>
<path d="M152.9 115.5h.3l.1 .2-.1 .2-.1 .1-.2-.1z" fill="none" stroke="#f0f" stroke-width=".14"/>
<path d="M96.9 108.1h.3l.1 .1-.1 .2-.1 .1-.2-.1z" fill-rule="evenodd" fill="#f0f"/>
<path d="M96.9 108.1h.3l.1 .1-.1 .2-.1 .1-.2-.1z" fill="none" stroke="#f0f" stroke-width=".14"/>
<path d="M154.1 55.8h.4l.1 .2-.1 .1-.2 .1-.2-.1z" fill-rule="evenodd" fill="#f0f"/>
<path d="M154.1 55.8h.4l.1 .2-.1 .1-.2 .1-.2-.1z" fill="none" stroke="#f0f" stroke-width=".14"/>
<path d="M159.1 55.8h.4l.1 .2-.1 .1-.2 .1-.2-.1z" fill-rule="evenodd" fill="#f0f"/>
<path d="M159.1 55.8h.4l.1 .2-.1 .1-.2 .1-.2-.1z" fill="none" stroke="#f0f" stroke-width=".14"/>
<path d="M172.8 78.2h.3l.1 .2-.1 .1-.1 .1-.2-.1z" fill-rule="evenodd" fill="#f0f"/>
<path d="M172.8 78.2h.3l.1 .2-.1 .1-.1 .1-.2-.1z" fill="none" stroke="#f0f" stroke-width=".14"/>
<path d="M170.4 70.8h.3v.1v.1l-.2 .1-.1-.1z" fill-rule="evenodd" fill="#f0f"/>
<path d="M170.4 70.8h.3v.1v.1l-.2 .1-.1-.1z" fill="none" stroke="#f0f" stroke-width=".14"/>
<path d="M157.9 103.1h.3l.1 .2-.1 .1-.1 .1-.2-.1z" fill-rule="evenodd" fill="#f0f"/>
<path d="M157.9 103.1h.3l.1 .2-.1 .1-.1 .1-.2-.1z" fill="none" stroke="#f0f" stroke-width=".14"/>
<path d="M177.8 103.1h.3l.1 .2-.1 .1-.1 .1-.2-.1z" fill-rule="evenodd" fill="#f0f"/>
<path d="M177.8 103.1h.3l.1 .2-.1 .1-.1 .1-.2-.1z" fill="none" stroke="#f0f" stroke-width=".14"/>
<path d="M144.2 62h.3l.1 .2-.1 .1-.1 .1-.2-.1z" fill-rule="evenodd" fill="#f0f"/>
<path d="M144.2 62h.3l.1 .2-.1 .1-.1 .1-.2-.1z" fill="none" stroke="#f0f" stroke-width=".14"/>
<path d="M175.3 100.6h.3l.1 .2-.1 .1-.1 .1-.2-.1z" fill-rule="evenodd" fill="#f0f"/>
<path d="M175.3 100.6h.3l.1 .2-.1 .1-.1 .1-.2-.1z" fill="none" stroke="#f0f" stroke-width=".14"/>
<g font-size="1.1" fill="#00007f">
<text x="140.7" y="53.3">2.2uH</text>
<text x="118.3" y="54.6">C420</text>
<text x="124.5" y="54.6">2.2uF</text>
<text x="136.9" y="54.6">L52</text>
<text x="161.8" y="55.8">R434</text>
<text x="163.1" y="58.3">C421</text>
<text x="166.8" y="55.8">10K</text>
<text x="169.3" y="58.3">1.0uF</text>
<text x="134.4" y="65.7">C417</text>
<text x="134.4" y="62">C418</text>
<text x="140.7" y="65.7">100nF</text>
<text x="140.7" y="62">2.2uF</text>
<text x="146.5" y="67.7">U35</text>
<text x="175.5" y="70.7">C422</text>
<text x="181.7" y="70.7">2.2uF</text>
<text x="174.3" y="75.7">R435</text>
<text x="179.2" y="75.7">10K</text>
<text x="118.3" y="78.2">C428</text>
<text x="118.3" y="82">C427</text>
<text x="124.5" y="78.2">100nF</text>
<text x="124.5" y="82">2.2uF</text>
<text x="174.3" y="80.7">R438</text>
<text x="174.3" y="83.2">TP85</text>
<text x="179.2" y="80.7">0R0</text>
<text x="118.3" y="86.9">C425</text>
<text x="124.5" y="86.9">8.0pF</text>
<text x="118.3" y="95.6">C426</text>
<text x="122" y="90.6">Y6</text>
<text x="122" y="91.9">24MHz</text>
<text x="124.5" y="95.6">8.0pF</text>
<text x="143.2" y="94.4">BR8051A01</text>
<text x="174.3" y="95.6">TP74TP80</text>
<text x="85.9" y="98.8">ANT1</text>
<text x="85.9" y="100.4">ANT-2.4GHz</text>
<text x="124.5" y="100.6">C424</text>
<text x="130.7" y="100.6">100nF</text>
<text x="163.1" y="100.6">R482</text>
<text x="168.1" y="100.6">0R0</text>
<text x="99.6" y="106.2">L53</text>
<text x="164.3" y="105.6">C423</text>
<text x="170.5" y="105.6">2.2uF</text>
<text x="181.7" y="106.8">TP73</text>
<text x="93.4" y="110.6">C416</text>
<text x="99.6" y="110.1">2.2nH</text>
<text x="108.3" y="110.6">C419</text>
<text x="114.5" y="111.8">U34</text>
<text x="114.5" y="113.1">50R</text>
<text x="149.4" y="113.1">TP79</text>
<text x="155.6" y="113.1">TP76</text>
<text x="163.1" y="109.3">R478</text>
<text x="168.1" y="109.3">0R0</text>
<text x="140.7" y="119.3">R474</text>
<text x="144.4" y="119.3">22R0</text>
<text x="135.7" y="123">R477</text>
<text x="140.7" y="123">10K</text>
</g>
<g font-size="1.1" fill="#f00">
<text x="175.5" y="53.9">BT_RESET</text>
<text x="181.9" y="53.9">&lt;P17&gt;</text>
<text x="128.5" y="54.1">BT_VDD_REG</text>
<text x="129.7" y="77.7">BT_VDD_REG</text>
<text x="129.7" y="81.4">BT_VDD_RF_1V6</text>
<text x="187" y="80.2">BT_LOG</text>
<text x="195.4" y="78.8">BT_WAKE_HOST</text>
<text x="195.4" y="80.1">HOST_WAKE_BT</text>
<text x="205.1" y="78.8">&lt;P17&gt;</text>
<text x="205.1" y="80.1">&lt;P17&gt;</text>
<text x="135.9" y="100.1">BT_VDD_RF_1V6</text>
<text x="183" y="101.2">BT_BOOT</text>
<text x="188.7" y="101.2">&lt;P17&gt;</text>
<text x="125" y="119.9">&lt;P17&gt;</text>
<text x="125" y="118.7">&lt;P17&gt;</text>
<text x="128.9" y="119.9">BT_UART6_RXD0</text>
<text x="128.9" y="118.7">BT_UART6_TXD0</text>
<text x="148.4" y="122.5">BT_UART6_RXD0</text>
</g>
<g font-size="1.1">
<text x="118.3" y="55.8">C0603</text>
<text x="124.5" y="55.8">50V</text>
<text x="139.4" y="55.8">L-HA0420</text>
<text x="140.9" y="58">BT_VDD_3V3</text>
<text x="163.1" y="59.5">C0603</text>
<text x="169.3" y="59.5">50V</text>
<text x="170.5" y="55.8">R0603</text>
<text x="178" y="56.3">BT_VDD_3V3</text>
<text x="134.4" y="63.3">C0603</text>
<text x="140.7" y="63.3">50V</text>
<text x="134.4" y="67">C0603</text>
<text x="140.7" y="67">50V</text>
<text x="150.3" y="67.6" transform="rotate(-90 150.3 67.6)">32</text>
<text x="151.6" y="67.6" transform="rotate(-90 151.6 67.6)">31</text>
<text x="152.8" y="67.6" transform="rotate(-90 152.8 67.6)">30</text>
<text x="154" y="67.6" transform="rotate(-90 154 67.6)">29</text>
<text x="155.3" y="67.6" transform="rotate(-90 155.3 67.6)">28</text>
<text x="156.5" y="67.6" transform="rotate(-90 156.5 67.6)">27</text>
<text x="157.8" y="67.6" transform="rotate(-90 157.8 67.6)">26</text>
<text x="159" y="67.6" transform="rotate(-90 159 67.6)">25</text>
<text x="160.3" y="67.6" transform="rotate(-90 160.3 67.6)">33</text>
<text x="165.8" y="68">BT_VDD_DIG_1.2V</text>
<text x="175.5" y="72">C0603</text>
<text x="181.7" y="72">50V</text>
<text x="144.1" y="75.6">1</text>
<text x="144.1" y="76.8">2</text>
<text x="165.2" y="76.8">23</text>
<text x="165.2" y="75.6">24</text>
<text x="183" y="75.7">R0603</text>
<text x="118.3" y="79.5">C0603</text>
<text x="118.3" y="83.2">C0603</text>
<text x="124.5" y="79.5">50V</text>
<text x="124.5" y="83.2">50V</text>
<text x="144.1" y="78.1">3</text>
<text x="144.1" y="79.3">4</text>
<text x="144.1" y="80.6">5</text>
<text x="144.1" y="81.8">6</text>
<text x="144.1" y="83.1">7</text>
<text x="165.2" y="83.1">18</text>
<text x="165.2" y="81.8">19</text>
<text x="165.2" y="80.6">20</text>
<text x="165.2" y="79.3">21</text>
<text x="165.2" y="78.1">22</text>
<text x="183" y="80.7">R0603</text>
<text x="118.3" y="88.2">C0402</text>
<text x="124.5" y="88.2">50V</text>
<text x="127.9" y="88.7" transform="rotate(-90 127.9 88.7)">3</text>
<text x="144.1" y="84.3">8</text>
<text x="165.2" y="84.3">17</text>
<text x="118.3" y="93.1">CRY-4-B3_2x2_5</text>
<text x="125.4" y="90.6">4</text>
<text x="127.9" y="93.6" transform="rotate(-90 127.9 93.6)">1</text>
<text x="130.3" y="90.6">2</text>
<text x="143.2" y="95.6">QFN32_5x5</text>
<text x="150.3" y="93.6" transform="rotate(-90 150.3 93.6)">9</text>
<text x="151.6" y="94.2" transform="rotate(-90 151.6 94.2)">10</text>
<text x="152.8" y="94.2" transform="rotate(-90 152.8 94.2)">11</text>
<text x="154" y="94.2" transform="rotate(-90 154 94.2)">12</text>
<text x="155.3" y="94.2" transform="rotate(-90 155.3 94.2)">13</text>
<text x="156.5" y="94.2" transform="rotate(-90 156.5 94.2)">14</text>
<text x="157.8" y="94.2" transform="rotate(-90 157.8 94.2)">15</text>
<text x="159" y="94.2" transform="rotate(-90 159 94.2)">16</text>
<text x="85.9" y="101.9">ANT_2G4_Type1</text>
<text x="118.3" y="96.9">C0402</text>
<text x="124.5" y="101.9">C0603</text>
<text x="124.5" y="96.9">50V</text>
<text x="130.7" y="101.9">50V</text>
<text x="171.8" y="100.6">R0603</text>
<text x="113" y="107.9">3</text>
<text x="119.2" y="102.4" transform="rotate(-90 119.2 102.4)">4</text>
<text x="121.7" y="102.4" transform="rotate(-90 121.7 102.4)">2</text>
<text x="127.8" y="107.9">1</text>
<text x="164.3" y="106.8">C0603</text>
<text x="170.5" y="106.8">50V</text>
<text x="183" y="103.6">BT_VDD_3V3</text>
<text x="86.9" y="108.5" transform="rotate(-90 86.9 108.5)">1</text>
<text x="89.3" y="108.5" transform="rotate(-90 89.3 108.5)">2</text>
<text x="93.4" y="113.1">50V</text>
<text x="99.6" y="111.7">L0603</text>
<text x="108.3" y="113.1">50V</text>
<text x="171.8" y="109.3">R0603</text>
<text x="92.1" y="114.3">C0603</text>
<text x="108.3" y="114.3">C0603</text>
<text x="114.5" y="114.3">L-RFBPF1608070AWT</text>
<text x="149.4" y="119.3">R0402</text>
<text x="125.6" y="123.5">BT_VDD_3V3</text>
<text x="144.4" y="123">R0603</text>
<text x="245" y="191.2">&lt;Variant Name&gt;</text>
<text x="245" y="193.1">Shanghai Fangyan</text>
<text x="245" y="196.8">Title</text>
<text x="245" y="200.4">Size</text>
<text x="246.2" y="201.8">A2</text>
<text x="249.9" y="200.5">Document</text>
<text x="249.9" y="201.8">&lt;Doc&gt;</text>
<text x="249.9" y="198.1">FY-RECORDER</text>
<text x="255.8" y="200.5">Number</text>
<text x="286" y="200.5">Rev</text>
<text x="287.3" y="201.8">A1</text>
<text x="245" y="204.3">Date:</text>
<text x="250.1" y="204.3">Wednesday, December 17, 2025</text>
<text x="269.9" y="204.3">Sheet</text>
<text x="276.1" y="204.3">8</text>
<text x="279.8" y="204.3">o f</text>
<text x="283.5" y="204.3">19</text>
</g>
<g font-size="1.1" fill="#003f7f">
<text x="152.4" y="71" transform="rotate(-90 152.4 71)">SW</text>
<text x="161.1" y="71.7" transform="rotate(-90 161.1 71.7)">GND</text>
<text x="146.3" y="76.5">LDO33OUT</text>
<text x="146.3" y="77.7">VUSB_IN</text>
<text x="151.1" y="74.4" transform="rotate(-90 151.1 74.4)">VDD_BAT</text>
<text x="153.6" y="72.1" transform="rotate(-90 153.6 72.1)">TEST</text>
<text x="154.9" y="72.3" transform="rotate(-90 154.9 72.3)">RSTN</text>
<text x="156.1" y="73.2" transform="rotate(-90 156.1 73.2)">GPIO22</text>
<text x="157.3" y="73.2" transform="rotate(-90 157.3 73.2)">GPIO21</text>
<text x="158.5" y="76.5">VDD_DIG</text>
<text x="158.6" y="73.2" transform="rotate(-90 158.6 73.2)">GPIO20</text>
<text x="159.5" y="77.7">GPIO18</text>
<text x="159.8" y="73.2" transform="rotate(-90 159.8 73.2)">GPIO19</text>
<text x="146.3" y="79">VDD_REG</text>
<text x="146.3" y="80.2">DP</text>
<text x="146.3" y="81.4">DM</text>
<text x="146.3" y="82.7">VDD_RF</text>
<text x="146.3" y="83.9">OSCO</text>
<text x="158.1" y="83.9">SWD_CLK</text>
<text x="159.1" y="82.7">SWD_IO</text>
<text x="159.5" y="81.4">GPIO15</text>
<text x="159.5" y="80.2">GPIO16</text>
<text x="159.5" y="79">GPIO17</text>
<text x="146.3" y="85.2">OSCI</text>
<text x="160.1" y="85.2">GPIO7</text>
<text x="151.1" y="91.4" transform="rotate(-90 151.1 91.4)">AVDD_TRX</text>
<text x="152.4" y="91.4" transform="rotate(-90 152.4 91.4)">RFP</text>
<text x="153.6" y="91.4" transform="rotate(-90 153.6 91.4)">UART0_TX</text>
<text x="154.9" y="91.4" transform="rotate(-90 154.9 91.4)">UART0_RX</text>
<text x="156.1" y="91.4" transform="rotate(-90 156.1 91.4)">UART0_RTX</text>
<text x="157.3" y="91.4" transform="rotate(-90 157.3 91.4)">UART0_CTX</text>
<text x="158.6" y="91.4" transform="rotate(-90 158.6 91.4)">VDD_IO</text>
<text x="159.8" y="91.4" transform="rotate(-90 159.8 91.4)">GPIO6</text>
<text x="120" y="107.3" transform="rotate(-90 120 107.3)">GNDB</text>
<text x="122.5" y="107.3" transform="rotate(-90 122.5 107.3)">GNDA</text>
<text x="115.1" y="108.8">OUT</text>
<text x="125.1" y="108.8">IN</text>
</g>
<g font-size="1.1" fill="#01ff00">
<text x="90.9" y="111.8">NC/100pF</text>
<text x="108.3" y="111.8">NC/100pF</text>
</g>
<g font-size=".9">
<text x="30.1" y=".9">5</text>
<text x="87.8" y=".9">4</text>
<text x="145.5" y=".9">3</text>
<text x="203.2" y=".9">2</text>
<text x="260.9" y=".9">1</text>
<text x=".4" y="27.4">D</text>
<text x="290.1" y="27.4">D</text>
<text x=".4" y="78.2">C</text>
<text x="290.1" y="78.2">C</text>
<text x=".4" y="129">B</text>
<text x="290.1" y="129">B</text>
<text x=".4" y="179.8">A</text>
<text x="290.1" y="179.8">A</text>
<text x="30.1" y="205.4">5</text>
<text x="87.8" y="205.4">4</text>
<text x="145.5" y="205.4">3</text>
<text x="203.2" y="205.4">2</text>
<text x="260.9" y="205.4">1</text>
</g>
</svg>
